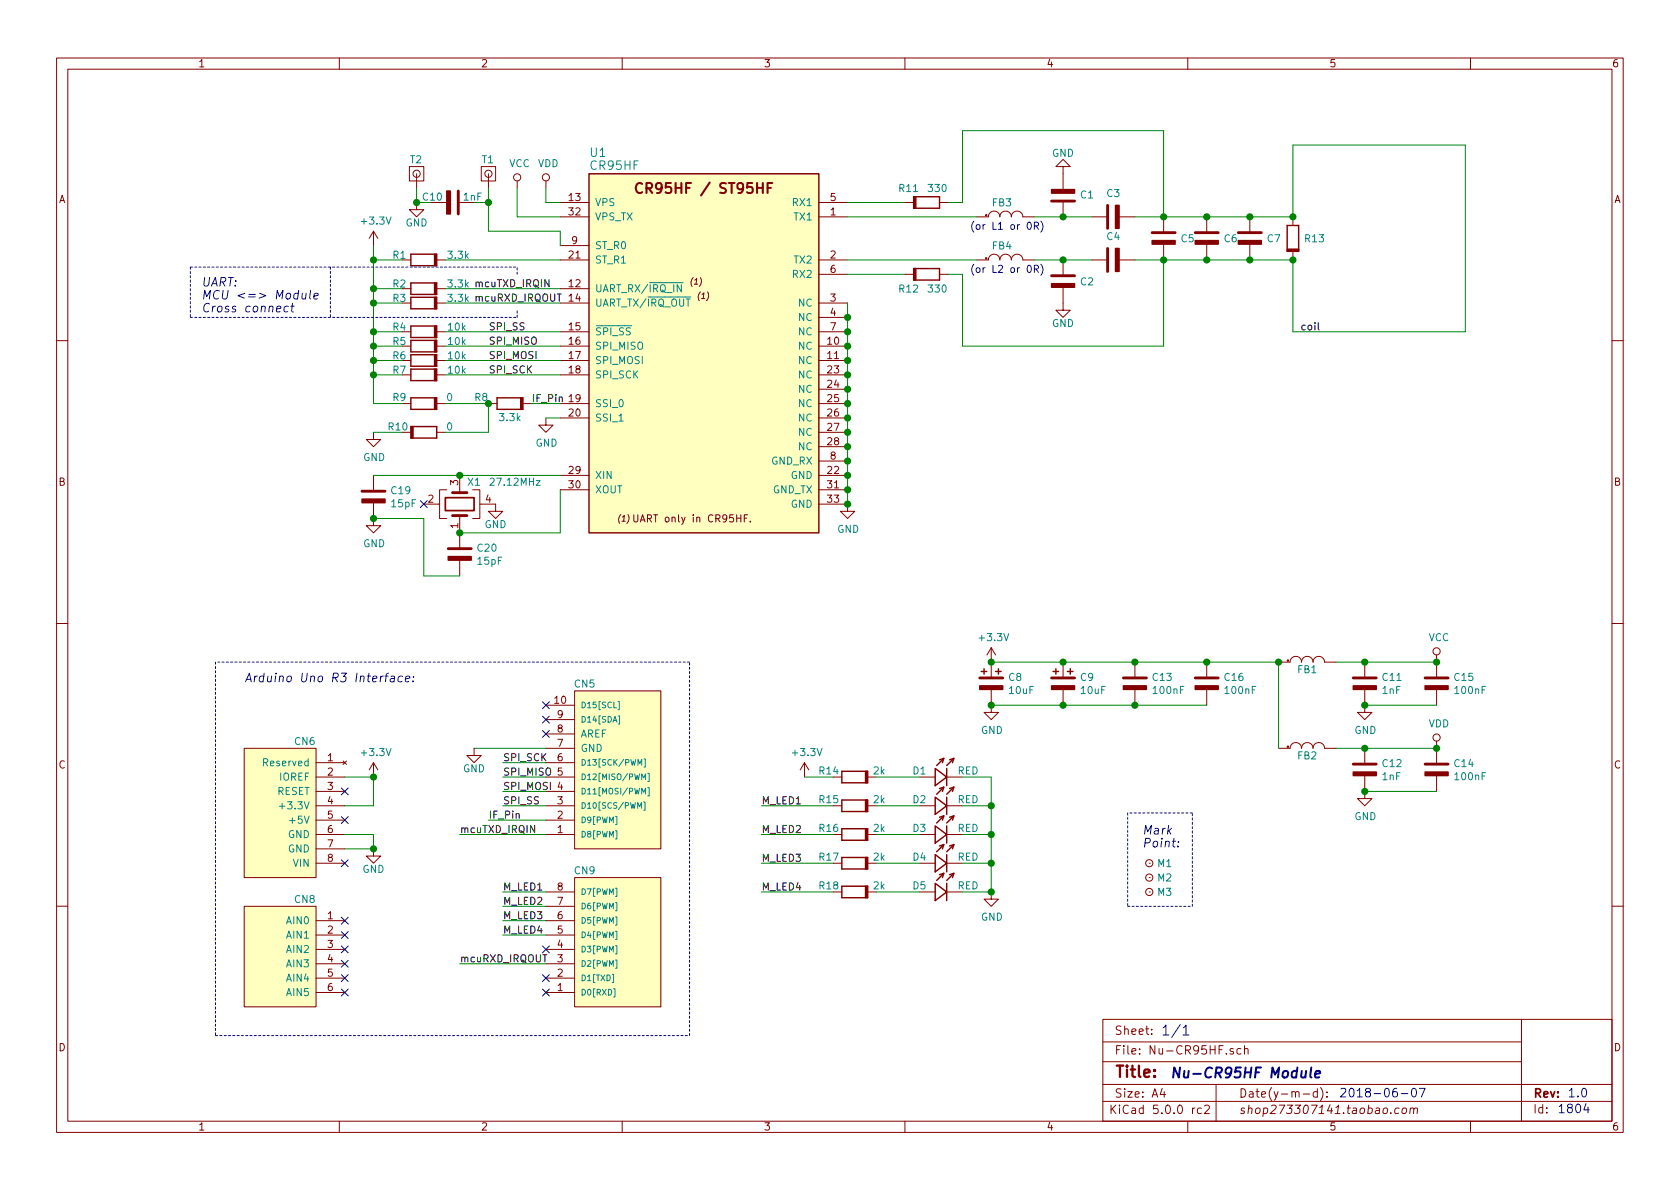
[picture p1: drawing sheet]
<svg xmlns="http://www.w3.org/2000/svg" width="297mm" height="210mm" viewBox="0 0 297 210" stroke-linecap="round" stroke-linejoin="round" font-family="sans-serif">
<g fill="none" stroke="#840000" stroke-width=".18">
<path d="M10 10.3h277v189.9h-277zM12 12.2h273v186.1h-273zM60 10.3v1.9M110 10.3v1.9M160 10.3v1.9M210 10.3v1.9M260 10.3v1.9M72.4 29.5h2.5v2.5h-2.5zM73.7 35.8v1.3h1.2l-1.2 1.2-1.3-1.2h1.3M73.7 30.7v2.6M76.2 35.8h2.8M81 35.8h2.8"/>
<path d="M85.1 29.5h2.5v2.5h-2.5zM86.4 30.7v2.6M91.4 32v1.3M96.5 32v1.3M99.1 38.3h5M99.1 35.8h5M144.8 38.3h5.1M144.8 35.8h5.1M160 35.8h1.5M166.1 35.8h1.5M172.7 38.3h2.1a1.02 1.02 0 0 1 1-1 1.02 1.02 0 0 1 1 1 1.02 1.02 0 0 1 1-1 1.02 1.02 0 0 1 1 1 1.02 1.02 0 0 1 1-1 1.02 1.02 0 0 1 1 1h2.1M188 29.5h1.2l-1.2-1.3-1.3 1.3h1.3v4"/>
<path d="M188 35.6v2.7M193 38.3h2.8M197.9 38.3h2.8M205.7 38.3v2.8M213.4 38.3v2.8M221 38.3v2.8M228.6 38.3v1.6M66 40.9v2.5M66 40.9l-.7 1.3M66 40.9l.8 1.3M71.1 51h1.5M71.1 53.6h1.5"/>
<path d="M71.1 58.7h1.5M71.1 46h1.5M77.2 51h1.5M77.2 53.6h1.5M77.2 58.7h1.5M77.2 46h1.5M99.1 51h5M99.1 53.6h5M99.1 58.7h5M99.1 46h5M99.1 43.4h5M137.2 54.9h.1"/>
<path d="M144.8 53.6h5.1M144.8 58.7h5.1M144.8 46h5.1M144.8 56.1h5.1M144.8 48.5h5.1M160 48.5h1.5M166.1 48.5h1.5M172.7 46h2.1a1.02 1.02 0 0 1 1-1 1.02 1.02 0 0 1 1 1 1.02 1.02 0 0 1 1-1 1.02 1.02 0 0 1 1 1 1.02 1.02 0 0 1 1-1 1.02 1.02 0 0 1 1 1h2.1M188 50.8v4.1h1.2l-1.2 1.2-1.3-1.2h1.3M188 46v2.8M193 46h2.8M197.9 46h2.8"/>
<path d="M205.7 43.2v2.8M213.4 43.2v2.8M221 43.2v2.8M228.6 44.4v1.6M10 60.2h2M66 76.4v1.3h1.3l-1.3 1.3-1.2-1.3h1.2M71.1 61.2h1.5M71.1 63.7h1.5M71.1 66.3h1.5M71.1 71.4h1.5M71.1 76.4h1.5M77.2 61.2h1.5"/>
<path d="M77.2 63.7h1.5M77.2 66.3h1.5M77.2 71.4h1.5M77.2 76.4h1.5M86.4 71.4h1.5M92.5 71.4h1.5M96.5 73.9v1.3h1.3l-1.3 1.2-1.3-1.2h1.3M99.1 61.2h5M99.1 63.7h5M99.1 66.3h5M99.1 71.4h5M99.1 73.9h5"/>
<path d="M144.8 61.2h5.1M144.8 63.7h5.1M144.8 66.3h5.1M144.8 71.4h5.1M144.8 73.9h5.1M144.8 68.8h5.1M144.8 76.4h5.1M144.8 79h5.1M285 60.2h2M66 88.9v4.1h1.3l-1.3 1.2-1.2-1.2h1.2M66 84.1v2.8M74.9 89.1h2.8"/>
<path d="M79 86.6h-1.3v5.1h1.3M81.3 84.1v3M81.3 91.2v5.8M81.3 99.1v2.7M83.6 86.6h1.2v5.1h-1.2M84.8 89.1h2.8v1.3h1.3l-1.3 1.3-1.2-1.3h1.2M99.1 84.1h5M99.1 86.6h5M112.1 91v1.1l.2 .2h.2l.3-.2v-1.1M131.6 91.6h.4M132.2 91h-.6v1.3M132.7 92.2v.1"/>
<path d="M144.8 89.1h5.1v1.3h1.2l-1.2 1.3-1.3-1.3h1.3M144.8 84.1h5.1M144.8 86.6h5.1M144.8 81.5h5.1M10 110.3h2M175.3 114.5l-.8 1.3M175.3 114.5v5.4M175.3 114.5l.7 1.3M188 117.1v2.8M200.7 117.1v2.8M213.4 117.1v2.8M226.1 117.1h2a1.02 1.02 0 0 1 1-1 1.02 1.02 0 0 1 1 1 1.02 1.02 0 0 1 1-1 1.02 1.02 0 0 1 1.1 1 1.02 1.02 0 0 1 1-1 1.02 1.02 0 0 1 1 1h2"/>
<path d="M241.3 117.1v2.8M254 115.8v4.1M285 110.3h2M43.2 132.3h12.7v22.9h-12.7zM55.9 137.4h5.1M55.9 134.9h5.1M55.9 139.9h5.1M60.7 134.6l.6 .6M61.3 134.6l-.6 .6M66 134.9v2.5M66 134.9l-.7 1.2M66 134.9l.8 1.2"/>
<path d="M83.8 132.3v1.3h1.3l-1.3 1.3-1.3-1.3h1.3M96.5 132.3h5.1M96.5 137.4h5.1M96.5 134.9h5.1M96.5 139.9h5.1M96.5 124.7h5.1M96.5 129.8h5.1M96.5 127.2h5.1M101.6 122.2h15.2v27.9h-15.2zM142.2 134.9l-.7 1.2M142.2 134.9v2.5M142.2 134.9l.8 1.2"/>
<path d="M147.3 137.4h1.5M153.4 137.4h1.5M162.6 137.4h2.8M167.4 137.4h2.8M175.3 121.9v4.1h1.2l-1.2 1.2-1.3-1.2h1.3M188 121.9v2.8M200.7 121.9v2.8M213.4 121.9v2.8M226.1 132.3h2a1.02 1.02 0 0 1 1-1 1.02 1.02 0 0 1 1 1 1.02 1.02 0 0 1 1-1 1.02 1.02 0 0 1 1.1 1 1.02 1.02 0 0 1 1-1 1.02 1.02 0 0 1 1 1h2M241.3 121.9v4.1h1.3l-1.3 1.2-1.3-1.2h1.3M241.3 137.2v4h1.3l-1.3 1.3-1.3-1.3h1.3M241.3 132.3v2.8"/>
<path d="M254 121.9v2.8M254 131.1v4M254 137.2v2.7M55.9 142.5h5.1M55.9 145h5.1M55.9 147.6h5.1M55.9 150.1h5.1M55.9 152.6h5.1M66 150.1v1.3h1.3l-1.3 1.2-1.2-1.2h1.2M96.5 142.5h5.1M96.5 145h5.1M96.5 147.6h5.1"/>
<path d="M96.5 157.7h5.1M101.6 155.2h15.2v22.8h-15.2zM147.3 142.5h1.5M147.3 147.6h1.5M147.3 152.6h1.5M147.3 157.7h1.5M153.4 142.5h1.5M153.4 147.6h1.5M153.4 152.6h1.5M153.4 157.7h1.5M162.6 142.5h2.8M162.6 147.6h2.8"/>
<path d="M162.6 152.6h2.8M162.6 157.7h2.8M167.4 142.5h2.8M167.4 147.6h2.8M167.4 152.6h2.8M167.4 157.7h2.8M175.3 157.7v1.3h1.2l-1.2 1.3-1.3-1.3h1.3M203.2 152.6h.1M203.2 155.2h.1M203.2 157.7h.1M10 160.2h2M43.2 160.3h12.7v17.7h-12.7z"/>
<path d="M55.9 175.5h5.1M55.9 173h5.1M55.9 170.4h5.1M55.9 167.9h5.1M55.9 165.3h5.1M55.9 162.8h5.1M96.5 175.5h5.1M96.5 173h5.1M96.5 170.4h5.1M96.5 167.9h5.1M96.5 165.3h5.1M96.5 162.8h5.1"/>
<path d="M96.5 160.3h5.1M285 160.2h2M60 198.3v1.9M110 198.3v1.9M160 198.3v1.9M195 180.3h90v18h-90zM195 194.8h90M195 191.8h90M195 187.8h74M195 184.2h74M203.6 182.8v.1M203.6 182v.1"/>
<path d="M205.5 192.5l-.4 1h1M205.8 193v1M210 198.3v1.9M211.3 195.9l-.5 .3M212.4 196l-.4-.1-.3 .3 .1 .6h.6M213 195.6l.2-.2h.4l.2 .5-.9 1h.9M215 191.8v6.5M218.1 185.5l-.4-.1-.2 .2 .1 .2 .5 .2v.3h-.6M219.4 185.5l-.4-.1-.3 .3 .1 .6h.6M220 185.5l.3-.1 .3 .1 .1 .9M220 184.9v1.5M230.4 193.5h1.1"/>
<path d="M232.9 193.1l-.4-.1-.3 .3 .1 .6 .2 .1 .4-.1M232.9 192.5v1.5M233.5 192.3a1.71 1.71 0 0 1 0 2.3M234.6 193.9v.1M234.6 193.1v.1M247.4 196l-.4-.1-.4 .3v.6l.2 .1 .5-.1M248 196.1l.2-.2 .4 .2 .1 .1-.1 .6-.3 .1-.4-.1v-.2zM249.4 196.1l.2-.2 .3 .1v.9M249.4 195.9l-.1 1M250 196.1a.36 .36 0 0 1 .3-.2 .36 .36 0 0 1 .3 .2l-.1 .8M260 198.3v1.9M269 180.3v18"/>
<circle cx="73.7" cy="30.7" r=".63"/>
<circle cx="86.4" cy="30.7" r=".63"/>
<circle cx="91.4" cy="31.4" r=".63"/>
<circle cx="96.5" cy="31.4" r=".63"/>
<circle cx="254" cy="115.2" r=".63"/>
<circle cx="254" cy="130.4" r=".63"/>
<circle cx="203.2" cy="152.6" r=".63"/>
<circle cx="203.2" cy="155.2" r=".63"/>
<circle cx="203.2" cy="157.7" r=".63"/>
</g>
<g fill="none" stroke="#0000bf" stroke-width=".18">
<path d="M181.7 39.4l.2-.1a.67 .67 0 0 1 .5 .6 .67 .67 0 0 1-.5 .7l-.3-.5zM182.9 39.9h.6l.1-.2-.1-.3-.1-.1h-.5v1.3M183.2 39.9l.4 .7M184 39.1a1.4 1.4 0 0 1 0 1.9M51 54.2l-.4-.1-.4 .3 .1 .7h.6M51.4 54.1h.6M51.7 53.6l-.1 1.3v.2l.3 .1M53.5 51.9l-.1 .9 .4 .1 .2-.2M54.1 51.9l-.1 1M54.9 51.4l-.2 1.2 .2 .3M55.5 52.4l.8-.2-.1-.3h-.6l-.1 .7 .2 .3 .4-.1M181.7 47l.2-.1a.67 .67 0 0 1 .5 .6 .67 .67 0 0 1-.5 .7l-.3-.5z"/>
<path d="M182.9 47.6l.6-.1 .1-.2-.1-.3-.1-.1h-.5v1.3M183.2 47.6l.4 .6M184 46.7a1.4 1.4 0 0 1 0 2M68 119.6h.6M68.7 119l-.4 .2-.2 1.4M69.1 119.6h.6v1M69.7 119.9l-.5 .1a.3 .3 0 0 0-.2 .2 .3 .3 0 0 0 .2 .4l.5-.1M71.2 119.6h-.5l-.3 .2v.6l.2 .2 .5-.1M73.1 119.6v.2M71.7 120.1l.7-.2v-.3h-.6l-.1 .7 .2 .3 .4-.1M73 120.4v.2M208.3 149.6v.2"/>
<path d="M208.4 148.8v.2M209.2 181.8l.5-.6v1.8M209.2 183h1M247.8 193.4h1.1M249.7 192.6l.2-.1a.82 .82 0 0 1 .6 .6 .82 .82 0 0 1-.3 .8l-.1 .1a.84 .84 0 0 1-.4-1.4zM251 192.5h1l-.7 1.5M280.4 195.2l-.4 1.1h1M280.8 195.8v1"/>
</g>
<path d="M230.2 189.4l-.1 1.1h.4l.3-.1M230.9 189.4l-.1 1.1M231.9 188.8l-.3 1.5 .3 .2M232.5 190l.9-.2v-.3l-.5-.1-.3 .2v.9h.6" fill="none" stroke="#0000bf" stroke-width=".36"/>
<g fill="#ffffbf" stroke="#ffffbf" stroke-width=".18">
<path d="M104.1 30.7h40.7v63.5h-40.7z"/>
<path d="M43.2 132.3h12.7v22.9h-12.7z"/>
<path d="M101.6 122.2h15.2v27.9h-15.2z"/>
<path d="M101.6 155.2h15.2v22.8h-15.2z"/>
<path d="M43.2 160.3h12.7v17.7h-12.7z"/>
</g>
<g fill="none" stroke="#840000" stroke-width=".25">
<path d="M104.1 30.7h40.7v63.5h-40.7zM161.5 34.8h4.6v2h-4.6M77.2 45h-4.6v2h4.6M77.2 50h-4.6v2.1h4.6M77.2 52.6h-4.6v2h4.6M77.2 57.7h-4.6v2h4.6M161.5 47.5h4.6v2h-4.6M227.6 44.4v-4.5h2v4.5M72.6 75.4h4.6v2.1h-4.6M77.2 60.2h-4.6v2h4.6M77.2 62.7h-4.6v2.1h4.6M77.2 65.3h-4.6v2h4.6"/>
<path d="M77.2 70.4h-4.6v2h4.6M92.5 70.4h-4.6v2h4.6M153.4 136.4h-4.6v2h4.6M165.4 135.9l2 1.5-2 1.5zM166.1 134.4l.8-.3-.3 .8M166.1 139.4l.8-.2-.3 .7M166.9 134.1l-1.3 1.3M166.9 139.2l-1.3 1.3M167.4 135.9v3M167.9 134.4l.8-.3-.3 .8M167.9 139.4l.8-.2-.3 .7M168.7 134.1l-1.3 1.3"/>
<path d="M168.7 139.2l-1.3 1.3M153.4 141.5h-4.6v2h4.6M153.4 146.6h-4.6v2h4.6M153.4 151.6h-4.6v2.1h4.6M153.4 156.7h-4.6v2h4.6M165.4 141l2 1.5-2 1.5zM165.4 146l2 1.6-2 1.5zM165.4 151.1l2 1.5-2 1.6zM165.4 156.2l2 1.5-2 1.6zM166.1 144.5l.8-.2-.3 .7M166.1 149.6l.8-.3-.3 .8M166.1 154.7l.8-.3-.3 .8"/>
<path d="M166.9 144.3l-1.3 1.2M166.9 149.3l-1.3 1.3M166.9 154.4l-1.3 1.3M167.4 141v3M167.4 146v3.1M167.4 151.1v3.1M167.4 156.2v3.1M167.9 144.5l.8-.2-.3 .7M167.9 149.6l.8-.3-.3 .8M167.9 154.7l.8-.3-.3 .8M168.7 144.3l-1.3 1.2M168.7 149.3l-1.3 1.3"/>
<path d="M168.7 154.4l-1.3 1.3"/>
</g>
<path d="M113.5 32.5a.73 .73 0 0 0-.8 0 .73 .73 0 0 0-.3 .9 .69 .69 0 0 0 .4 .7 .69 .69 0 0 0 .7-.1M135.7 33.2h.6M136.6 32.4h-.9v1.7" fill="none" stroke="#840000" stroke-width=".36"/>
<g fill="none" stroke="#008484" stroke-width=".18">
<path d="M119.4 50h1.4M120.5 50.3v1.3l-.8-1.3v1.3M109.3 124h.2v1.5h-.2M109.3 126.6h.3v1.4h-.3M112.8 135.3v-1l.3 .7 .4-.7v1M113.5 137.9v-1.1l.3 .8 .3-.8v1.1M113.9 134.2h.2v1.5h-.2M114.5 139.3h.3v1.4h-.3M114.5 136.7h.3v1.5h-.3M49.4 142.6h1M112.8 142.9v-1l.3 .7 .3-.7v1M113.5 140.4v-1l.3 .7 .3-.7v1"/>
<path d="M113.8 141.8h.2v1.5h-.2M108.3 172.3h.2v1.5h-.2M108.5 174.8h.2v1.5h-.2"/>
</g>
<g fill="#840000" stroke="#840000" stroke-width=".25">
<path d="M76.8 45h.4v2h-.4z"/>
<path d="M76.8 50h.4v2.1h-.4z"/>
<path d="M76.8 52.6h.4v2h-.4z"/>
<path d="M92.1 70.4h.4v2h-.4z"/>
<path d="M76.8 57.7h.4v2h-.4z"/>
<path d="M76.8 60.2h.4v2h-.4z"/>
<path d="M76.8 62.7h.4v2.1h-.4z"/>
<path d="M76.8 65.3h.4v2h-.4z"/>
<path d="M76.8 70.4h.4v2h-.4z"/>
<path d="M72.6 75.4h.4v2.1h-.4z"/>
<path d="M173.2 121.3h4.1v.6h-4.1z"/>
<path d="M185.9 121.3h4.1v.6h-4.1z"/>
<path d="M185.9 33.5h4.1v.7h-4.1z"/>
<path d="M185.9 50.2h4.1v.6h-4.1z"/>
<path d="M197.2 36.3h.7v4.1h-.7z"/>
<path d="M197.2 43.9h.7v4.1h-.7z"/>
<path d="M203.7 42.5h4.1v.7h-4.1z"/>
<path d="M211.3 42.5h4.1v.7h-4.1z"/>
<path d="M218.9 42.5h4.1v.7h-4.1z"/>
<path d="M79 33.8h.6v4h-.6z"/>
<path d="M239.3 121.3h4v.6h-4z"/>
<path d="M239.3 136.5h4v.7h-4z"/>
<path d="M198.6 121.3h4.1v.6h-4.1z"/>
<path d="M252 136.5h4v.7h-4z"/>
<path d="M252 121.3h4v.6h-4z"/>
<path d="M211.3 121.3h4.1v.6h-4.1z"/>
<path d="M64 88.3h4.1v.6h-4.1z"/>
<path d="M79.2 98.4h4.1v.7h-4.1z"/>
<path d="M161.5 34.8h.4v2h-.4z"/>
<path d="M161.5 47.5h.4v2h-.4z"/>
<path d="M227.6 44.1h2v.3h-2z"/>
<path d="M153 136.4h.4v2h-.4z"/>
<path d="M153 141.5h.4v2h-.4z"/>
<path d="M153 146.6h.4v2h-.4z"/>
<path d="M153 151.6h.4v2.1h-.4z"/>
<path d="M153 156.7h.4v2h-.4z"/>
</g>
<g fill="none" stroke="#008400" stroke-width=".18">
<path d="M73.7 33.3v2.5h2.5M83.8 35.8h2.6M86.4 33.3v7.6h12.7v2.5M91.4 33.3v5h7.7M96.5 33.3v2.5h2.6M149.9 35.8h10.1M149.9 38.3h22.8M167.6 35.8h2.6v-12.7h35.5v15.2M182.9 38.3h10.1M200.7 38.3h27.9v-12.7h30.5v33.1h-30.5v-12.7h-27.9M66 51h5.1M66 53.6h5.1"/>
<path d="M66 58.7h5.1M66 43.4v28h5.1M66 46h5.1M78.7 51h20.4M78.7 53.6h20.4M78.7 58.7h20.4M78.7 46h20.4M149.9 53.6v35.5M149.9 48.5h10.1M149.9 46h22.8M182.9 46h10.1M205.7 46v15.2h-35.5v-12.7h-2.6"/>
<path d="M66 61.2h5.1M66 63.7h5.1M66 66.3h5.1M66 76.4h5.1M78.7 61.2h20.4M78.7 63.7h20.4M78.7 66.3h20.4M78.7 71.4h7.7v5h-7.7M94 71.4h5.1M96.5 73.9h2.6M66 84.1h33.1M66 91.7h8.9v10.1h6.4"/>
<path d="M99.1 86.6v7.6h-17.8M175.3 117.1h50.8v15.2M236.2 117.1h17.8M61 137.4h5v5.1h-5M83.8 132.3h12.7M88.9 139.9h7.6M88.9 137.4h7.6M88.9 134.9h7.6M142.2 137.4h5.1M154.9 137.4h7.7M170.2 137.4h5.1v20.3h-5.1M175.3 124.7h38.1"/>
<path d="M236.2 132.3h17.8M241.3 124.7h12.7M241.3 139.9h12.7M61 147.6h5v2.5h-5M81.3 147.6h15.2M86.4 145h10.1M88.9 157.7h7.6M88.9 142.5h7.6M134.6 157.7h12.7M134.6 147.6h12.7M134.6 142.5h12.7M134.6 152.6h12.7"/>
<path d="M154.9 157.7h7.7M154.9 147.6h7.7M154.9 142.5h7.7M154.9 152.6h7.7M170.2 147.6h5.1M170.2 142.5h5.1M170.2 152.6h5.1M81.3 170.4h15.2M88.9 160.3h7.6M88.9 162.8h7.6M88.9 165.3h7.6"/>
</g>
<g fill="#008400" stroke="#008400" stroke-width=".25">
<circle cx="86.4" cy="71.4" r=".51"/>
<circle cx="66" cy="51" r=".51"/>
<circle cx="66" cy="53.6" r=".51"/>
<circle cx="66" cy="58.7" r=".51"/>
<circle cx="66" cy="61.2" r=".51"/>
<circle cx="66" cy="63.7" r=".51"/>
<circle cx="66" cy="66.3" r=".51"/>
<circle cx="149.9" cy="56.1" r=".51"/>
<circle cx="149.9" cy="58.7" r=".51"/>
<circle cx="149.9" cy="61.2" r=".51"/>
<circle cx="149.9" cy="63.7" r=".51"/>
<circle cx="149.9" cy="66.3" r=".51"/>
<circle cx="149.9" cy="68.8" r=".51"/>
<circle cx="149.9" cy="71.4" r=".51"/>
<circle cx="149.9" cy="73.9" r=".51"/>
<circle cx="149.9" cy="76.4" r=".51"/>
<circle cx="149.9" cy="81.5" r=".51"/>
<circle cx="149.9" cy="84.1" r=".51"/>
<circle cx="149.9" cy="86.6" r=".51"/>
<circle cx="149.9" cy="89.1" r=".51"/>
<circle cx="175.3" cy="117.1" r=".51"/>
<circle cx="188" cy="117.1" r=".51"/>
<circle cx="200.7" cy="117.1" r=".51"/>
<circle cx="200.7" cy="124.7" r=".51"/>
<circle cx="188" cy="124.7" r=".51"/>
<circle cx="81.3" cy="84.1" r=".51"/>
<circle cx="81.3" cy="94.2" r=".51"/>
<circle cx="66" cy="91.7" r=".51"/>
<circle cx="226.1" cy="117.1" r=".51"/>
<circle cx="241.3" cy="124.7" r=".51"/>
<circle cx="241.3" cy="139.9" r=".51"/>
<circle cx="254" cy="117.1" r=".51"/>
<circle cx="254" cy="132.3" r=".51"/>
<circle cx="241.3" cy="117.1" r=".51"/>
<circle cx="241.3" cy="132.3" r=".51"/>
<circle cx="149.9" cy="79" r=".51"/>
<circle cx="188" cy="38.3" r=".51"/>
<circle cx="188" cy="46" r=".51"/>
<circle cx="205.7" cy="38.3" r=".51"/>
<circle cx="205.7" cy="46" r=".51"/>
<circle cx="213.4" cy="38.3" r=".51"/>
<circle cx="213.4" cy="46" r=".51"/>
<circle cx="221" cy="38.3" r=".51"/>
<circle cx="221" cy="46" r=".51"/>
<circle cx="228.6" cy="38.3" r=".51"/>
<circle cx="228.6" cy="46" r=".51"/>
<circle cx="66" cy="46" r=".51"/>
<circle cx="66" cy="150.1" r=".51"/>
<circle cx="66" cy="137.4" r=".51"/>
<circle cx="175.3" cy="157.7" r=".51"/>
<circle cx="175.3" cy="152.6" r=".51"/>
<circle cx="175.3" cy="147.6" r=".51"/>
<circle cx="175.3" cy="142.5" r=".51"/>
<circle cx="175.3" cy="124.7" r=".51"/>
<circle cx="213.4" cy="117.1" r=".51"/>
<circle cx="73.7" cy="35.8" r=".51"/>
<circle cx="86.4" cy="35.8" r=".51"/>
</g>
<g fill="none" stroke="#840000" stroke-width=".51">
<path d="M81 33.8v4M185.9 35.6h4.1M195.8 36.3v4.1M185.9 48.8h4.1M195.8 43.9v4.1M203.7 41.1h4.1M211.3 41.1h4.1M218.9 41.1h4.1M64 86.9h4.1M79.2 97h4.1M80 91.2h2.5M80 87.1h2.5"/>
<path d="M173.2 119.9h4.1M185.9 119.9h4.1M198.6 119.9h4.1M211.3 119.9h4.1M239.3 119.9h4M252 119.9h4M239.3 135.1h4M252 135.1h4"/>
</g>
<path d="M78.7 88h5.1v2.3h-5.1z" fill="none" stroke="#840000" stroke-width=".3"/>
<g fill="none" stroke="#000084" stroke-width=".18">
<path d="M74.3 88.5l1.2 1.3M75.5 88.5l-1.2 1.3M60.4 139.3l1.2 1.3M61.6 139.3l-1.2 1.3M95.9 124.1l1.2 1.2M95.9 126.6l1.2 1.3M95.9 129.2l1.2 1.2M97.1 129.2l-1.2 1.2M97.1 124.1l-1.2 1.2M97.1 126.6l-1.2 1.3M60.4 152l1.2 1.3M60.4 144.4l1.2 1.2"/>
<path d="M61.6 152l-1.2 1.3M61.6 144.4l-1.2 1.2M60.4 162.2l1.2 1.2M60.4 164.7l1.2 1.3M60.4 167.3l1.2 1.2M60.4 169.8l1.2 1.2M60.4 172.4l1.2 1.2M60.4 174.9l1.2 1.2M61.6 162.2l-1.2 1.2M61.6 164.7l-1.2 1.3M61.6 167.3l-1.2 1.2M61.6 169.8l-1.2 1.2"/>
<path d="M61.6 172.4l-1.2 1.2M61.6 174.9l-1.2 1.2M95.9 174.9l1.2 1.2M95.9 172.4l1.2 1.2M95.9 167.3l1.2 1.2M97.1 174.9l-1.2 1.2M97.1 172.4l-1.2 1.2M97.1 167.3l-1.2 1.2"/>
</g>
<g fill="#840000" stroke="#840000" stroke-width=".18">
<circle cx="227.7" cy="116.8" r=".13"/>
<circle cx="227.7" cy="132" r=".13"/>
<circle cx="174.4" cy="38.1" r=".13"/>
<circle cx="174.4" cy="45.7" r=".13"/>
</g>
<path d="M233.1 57.1v1.1l.1 .1" fill="none" stroke="#000" stroke-width=".18"/>
<g fill="none" stroke="#0000bf" stroke-width=".18" stroke-dasharray=".4 .4">
<path d="M33.7 47.2v8.9M33.7 47.2h57.7M33.7 56.1h57.7M58.4 47.2v8.9M91.4 48.5v-1.3M91.4 56.1v-1.2M38.1 117.1v66M121.9 117.1h-83.8M199.4 143.8v16.5M210.8 143.8h-11.4M199.4 160.3h11.4M210.8 160.3v-16.5"/>
<path d="M38.1 183.1h83.8M121.9 183.1v-66"/>
</g>
<text font-size="2.8" fill="#840000" x="197" y="190.5">Title:</text>
<text font-size="2.5" fill="#840000" x="114" y="34.2">CR95HF / ST95HF</text>
<g font-size="2.5" fill="#0000bf">
<text x="205.2" y="183.1">1/1</text>
<text x="206.8" y="190.6">Nu-CR95HF Module</text>
</g>
<g font-size="2.1" fill="#008484">
<text x="104.4" y="27.8">U1</text>
<text x="104.5" y="30">CR95HF</text>
</g>
<g font-size="2.1" fill="#0000bf">
<text x="35.6" y="50.7">UART:</text>
<text x="35.6" y="53">MCU &lt;=&gt; Module</text>
<text x="35.6" y="55.2">Cross connect</text>
<text x="43.2" y="120.6">Arduino Uno R3 Interface:</text>
<text x="201.9" y="147.6">Mark</text>
<text x="201.9" y="149.9">Point:</text>
<text x="236.7" y="194.1">2018-06-07</text>
<text x="275.3" y="196.8">1804</text>
<text x="277.1" y="194.1">1.0</text>
</g>
<g font-size="2.1" fill="#840000">
<text x="197" y="183">Sheet:</text>
<text x="197" y="186.5">File: Nu-CR95HF.sch</text>
<text x="196" y="197">KiCad 5.0.0 rc2</text>
<text x="197" y="194.1">Size: A4</text>
<text x="219" y="194.1">Date(y-m-d):</text>
<text x="219" y="197">shop273307141.taobao.com</text>
<text x="271" y="194.1">Rev:</text>
<text x="271" y="196.9">Id:</text>
</g>
<g font-size="1.8" fill="#840000">
<text x="35" y="11.9">1</text>
<text x="85" y="11.9">2</text>
<text x="135" y="11.9">3</text>
<text x="185" y="11.9">4</text>
<text x="235" y="11.9">5</text>
<text x="285" y="11.9">6</text>
<text x="10.4" y="35.9">A</text>
<text x="100.6" y="35.6">13</text>
<text x="146.8" y="35.6">5</text>
<text x="285.4" y="35.9">A</text>
<text x="100.6" y="38.1">32</text>
<text x="146.8" y="38.1">1</text>
<text x="100.6" y="45.7">21</text>
<text x="101.1" y="43.2">9</text>
<text x="146.8" y="45.7">2</text>
<text x="100.6" y="50.8">12</text>
<text x="100.6" y="53.3">14</text>
<text x="146.8" y="53.3">3</text>
<text x="146.8" y="48.3">6</text>
<text x="100.6" y="58.4">15</text>
<text x="146.8" y="55.9">4</text>
<text x="146.8" y="58.4">7</text>
<text x="100.6" y="61">16</text>
<text x="100.6" y="63.5">17</text>
<text x="146.4" y="61">10</text>
<text x="146.4" y="63.5">11</text>
<text x="100.6" y="66">18</text>
<text x="100.6" y="71.1">19</text>
<text x="146.4" y="66">23</text>
<text x="146.4" y="68.6">24</text>
<text x="146.4" y="71.1">25</text>
<text x="100.6" y="73.7">20</text>
<text x="146.4" y="73.7">26</text>
<text x="146.4" y="76.2">27</text>
<text x="100.6" y="83.8">29</text>
<text x="146.4" y="83.8">22</text>
<text x="146.4" y="78.7">28</text>
<text x="146.8" y="81.3">8</text>
<text x="10.4" y="85.9">B</text>
<text x="75.7" y="88.9">2</text>
<text x="81" y="85.8" transform="rotate(-90 81 85.8)">3</text>
<text x="85.9" y="88.9">4</text>
<text x="100.6" y="86.4">30</text>
<text x="146.4" y="86.4">31</text>
<text x="146.4" y="88.9">33</text>
<text x="285.4" y="85.9">B</text>
<text x="81" y="93.4" transform="rotate(-90 81 93.4)">1</text>
<text x="112.9" y="92.4">UART only in CR95HF.</text>
<text x="173.5" y="119.3">+</text>
<text x="176" y="119.3">+</text>
<text x="186.2" y="119.3">+</text>
<text x="188.7" y="119.3">+</text>
<text x="98.1" y="124.5">10</text>
<text x="98.6" y="129.5">8</text>
<text x="98.6" y="127">9</text>
<text x="10.4" y="135.9">C</text>
<text x="57.9" y="134.6">1</text>
<text x="57.9" y="137.2">2</text>
<text x="98.6" y="137.2">5</text>
<text x="98.6" y="134.6">6</text>
<text x="98.6" y="132.1">7</text>
<text x="285.4" y="135.9">C</text>
<text x="57.9" y="139.7">3</text>
<text x="57.9" y="142.2">4</text>
<text x="98.6" y="142.2">3</text>
<text x="98.6" y="139.7">4</text>
<text x="57.9" y="144.8">5</text>
<text x="57.9" y="147.3">6</text>
<text x="57.9" y="149.9">7</text>
<text x="98.6" y="147.3">1</text>
<text x="98.6" y="144.8">2</text>
<text x="57.9" y="152.4">8</text>
<text x="98.6" y="160">7</text>
<text x="98.6" y="157.5">8</text>
<text x="57.9" y="162.6">1</text>
<text x="57.9" y="165.1">2</text>
<text x="57.9" y="167.6">3</text>
<text x="98.6" y="167.6">4</text>
<text x="98.6" y="165.1">5</text>
<text x="98.6" y="162.6">6</text>
<text x="57.9" y="170.2">4</text>
<text x="57.9" y="172.7">5</text>
<text x="98.6" y="172.7">2</text>
<text x="98.6" y="170.2">3</text>
<text x="57.9" y="175.3">6</text>
<text x="98.6" y="175.3">1</text>
<text x="10.4" y="185.9">D</text>
<text x="285.4" y="185.9">D</text>
<text x="35" y="199.9">1</text>
<text x="85" y="199.9">2</text>
<text x="135" y="199.9">3</text>
<text x="185" y="199.9">4</text>
<text x="235" y="199.9">5</text>
<text x="285" y="199.9">6</text>
</g>
<g font-size="1.8" fill="#008484">
<text x="72.5" y="28.9">T2</text>
<text x="85.2" y="28.9">T1</text>
<text x="90" y="29.6">VCC</text>
<text x="95.1" y="29.6">VDD</text>
<text x="186" y="27.7">GND</text>
<text x="74.8" y="35.5">C10</text>
<text x="82" y="35.5">1nF</text>
<text x="159" y="34">R11</text>
<text x="164.3" y="34">330</text>
<text x="191.1" y="35.1">C1</text>
<text x="195.7" y="34.8">C3</text>
<text x="64.1" y="39.7">+3.3V</text>
<text x="71.7" y="40.1">GND</text>
<text x="105.2" y="36.4">VPS</text>
<text x="105.2" y="39">VPS_TX</text>
<text x="140.3" y="36.4">RX1</text>
<text x="140.5" y="39">TX1</text>
<text x="175.5" y="36.5">FB3</text>
<text x="69.5" y="45.8">R1</text>
<text x="79.3" y="45.8">3.3k</text>
<text x="105.2" y="46.6">ST_R1</text>
<text x="105.2" y="44.1">ST_R0</text>
<text x="140.5" y="46.6">TX2</text>
<text x="175.5" y="44.1">FB4</text>
<text x="195.7" y="42.5">C4</text>
<text x="208.9" y="42.8">C5</text>
<text x="216.5" y="42.8">C6</text>
<text x="224.1" y="42.8">C7</text>
<text x="230.8" y="42.8">R13</text>
<text x="69.5" y="50.8">R2</text>
<text x="69.5" y="53.4">R3</text>
<text x="105.2" y="51.7">UART_RX/IRQ_IN</text>
<text x="140.3" y="49.1">RX2</text>
<text x="159" y="51.7">R12</text>
<text x="164.3" y="51.7">330</text>
<text x="191.1" y="50.5">C2</text>
<text x="69.5" y="58.5">R4</text>
<text x="79.3" y="58.5">10k</text>
<text x="105.2" y="54.2">UART_TX/IRQ_OUT</text>
<text x="105.2" y="59.3">SPI_SS</text>
<text x="141.2" y="54.2">NC</text>
<text x="141.2" y="56.8">NC</text>
<text x="141.2" y="59.3">NC</text>
<text x="186" y="57.8">GND</text>
<text x="69.5" y="61">R5</text>
<text x="69.5" y="63.5">R6</text>
<text x="79.3" y="61">10k</text>
<text x="79.3" y="63.5">10k</text>
<text x="105.2" y="61.8">SPI_MISO</text>
<text x="105.2" y="64.4">SPI_MOSI</text>
<text x="141.2" y="61.8">NC</text>
<text x="141.2" y="64.4">NC</text>
<text x="69.5" y="66.1">R7</text>
<text x="69.5" y="70.9">R9</text>
<text x="79" y="70.9">0</text>
<text x="79.3" y="66.1">10k</text>
<text x="84" y="70.9">R8</text>
<text x="105.2" y="66.9">SPI_SCK</text>
<text x="141.2" y="66.9">NC</text>
<text x="141.2" y="69.5">NC</text>
<text x="68.7" y="76.1">R10</text>
<text x="79" y="76.1">0</text>
<text x="88.4" y="74.5">3.3k</text>
<text x="105.2" y="72">SSI_0</text>
<text x="105.2" y="74.5">SSI_1</text>
<text x="141.2" y="72">NC</text>
<text x="141.2" y="74.5">NC</text>
<text x="141.2" y="77.1">NC</text>
<text x="64.2" y="81.5">GND</text>
<text x="94.7" y="79">GND</text>
<text x="136.4" y="82.2">GND_RX</text>
<text x="141.2" y="79.6">NC</text>
<text x="69.2" y="87.4">C19</text>
<text x="69.3" y="89.7">15pF</text>
<text x="82.8" y="85.9">X1</text>
<text x="87" y="85.9">27.12MHz</text>
<text x="105.2" y="84.7">XIN</text>
<text x="105.2" y="87.2">XOUT</text>
<text x="136.6" y="87.2">GND_TX</text>
<text x="139.8" y="84.7">GND</text>
<text x="139.8" y="89.8">GND</text>
<text x="85.7" y="93.4">GND</text>
<text x="148" y="94.2">GND</text>
<text x="64.2" y="96.8">GND</text>
<text x="84.5" y="97.6">C20</text>
<text x="84.5" y="99.9">15pF</text>
<text x="173.3" y="113.4">+3.3V</text>
<text x="252.6" y="113.4">VCC</text>
<text x="229.5" y="119">FB1</text>
<text x="101.6" y="121.6">CN5</text>
<text x="178.4" y="120.4">C8</text>
<text x="178.5" y="122.7">10uF</text>
<text x="191.1" y="120.4">C9</text>
<text x="191.2" y="122.7">10uF</text>
<text x="203.9" y="120.4">C13</text>
<text x="204" y="122.7">100nF</text>
<text x="216.6" y="120.4">C16</text>
<text x="216.7" y="122.7">100nF</text>
<text x="244.4" y="122.7">1nF</text>
<text x="244.5" y="120.4">C11</text>
<text x="257.2" y="120.4">C15</text>
<text x="257.4" y="122.7">100nF</text>
<text x="52.1" y="131.7">CN6</text>
<text x="102.6" y="130.4">AREF</text>
<text x="173.4" y="129.8">GND</text>
<text x="239.5" y="129.8">GND</text>
<text x="252.6" y="128.6">VDD</text>
<text x="46.9" y="135.5">Reserved</text>
<text x="64.1" y="133.7">+3.3V</text>
<text x="81.9" y="136.6">GND</text>
<text x="102.6" y="133">GND</text>
<text x="140.3" y="133.7">+3.3V</text>
<text x="144.9" y="137">R14</text>
<text x="154.5" y="137">2k</text>
<text x="161.4" y="137">D1</text>
<text x="169.3" y="137">RED</text>
<text x="229.5" y="134.3">FB2</text>
<text x="244.4" y="138">1nF</text>
<text x="244.5" y="135.7">C12</text>
<text x="257.2" y="135.7">C14</text>
<text x="257.4" y="138">100nF</text>
<text x="49" y="140.6">RESET</text>
<text x="49.5" y="138">IOREF</text>
<text x="50.2" y="143.1">+3.3V</text>
<text x="144.9" y="142">R15</text>
<text x="154.5" y="142">2k</text>
<text x="161.4" y="142">D2</text>
<text x="169.3" y="142">RED</text>
<text x="50.9" y="148.2">GND</text>
<text x="51.7" y="145.7">+5V</text>
<text x="144.9" y="147.1">R16</text>
<text x="154.5" y="147.1">2k</text>
<text x="161.4" y="147.1">D3</text>
<text x="169.3" y="147.1">RED</text>
<text x="239.5" y="145">GND</text>
<text x="50.9" y="150.7">GND</text>
<text x="51.9" y="153.3">VIN</text>
<text x="64.1" y="154.4">GND</text>
<text x="101.6" y="154.6">CN9</text>
<text x="144.9" y="152.2">R17</text>
<text x="154.5" y="152.2">2k</text>
<text x="161.4" y="152.2">D4</text>
<text x="169.3" y="152.2">RED</text>
<text x="204.7" y="153.3">M1</text>
<text x="204.7" y="155.9">M2</text>
<text x="52.1" y="159.7">CN8</text>
<text x="144.9" y="157.3">R18</text>
<text x="154.5" y="157.3">2k</text>
<text x="161.4" y="157.3">D5</text>
<text x="169.3" y="157.3">RED</text>
<text x="204.7" y="158.4">M3</text>
<text x="50.8" y="163.4">AIN0</text>
<text x="50.8" y="166">AIN1</text>
<text x="173.4" y="162.8">GND</text>
<text x="50.8" y="168.5">AIN2</text>
<text x="50.8" y="171.1">AIN3</text>
<text x="50.8" y="173.6">AIN4</text>
<text x="50.8" y="176.1">AIN5</text>
</g>
<g font-size="1.8" fill="#0000bf">
<text x="171.4" y="40.6">(or L1 or 0R)</text>
<text x="171.4" y="48.3">(or L2 or 0R)</text>
</g>
<g font-size="1.8">
<text x="79.3" y="50.8">3.3k mcuTXD_IRQIN</text>
<text x="79.3" y="53.4">3.3k mcuRXD_IRQOUT</text>
<text x="86.4" y="58.4">SPI_SS</text>
<text x="229.9" y="58.4">coil</text>
<text x="86.4" y="61">SPI_MISO</text>
<text x="86.4" y="63.5">SPI_MOSI</text>
<text x="86.4" y="66">SPI_SCK</text>
<text x="94" y="71.1">IF_Pin</text>
<text x="88.9" y="137.2">SPI_MISO</text>
<text x="88.9" y="134.6">SPI_SCK</text>
<text x="88.9" y="142.2">SPI_SS</text>
<text x="88.9" y="139.7">SPI_MOSI</text>
<text x="134.6" y="142.2">M_LED1</text>
<text x="81.3" y="147.3">mcuTXD_IRQIN</text>
<text x="86.4" y="144.8">IF_Pin</text>
<text x="134.6" y="147.3">M_LED2</text>
<text x="134.6" y="152.4">M_LED3</text>
<text x="88.9" y="157.5">M_LED1</text>
<text x="88.9" y="160">M_LED2</text>
<text x="134.6" y="157.5">M_LED4</text>
<text x="88.9" y="162.6">M_LED3</text>
<text x="88.9" y="165.1">M_LED4</text>
<text x="81.3" y="170.2">mcuRXD_IRQOUT</text>
</g>
<g font-size="1.4" fill="#840000">
<text x="122.3" y="50.3">(1)</text>
<text x="123.6" y="52.9">(1)</text>
<text x="109.5" y="92.2">(1)</text>
</g>
<g font-size="1.4" fill="#008484">
<text x="102.6" y="125.2">D15[SCL]</text>
<text x="102.6" y="127.8">D14[SDA]</text>
<text x="102.6" y="137.9">D12[MISO/PWM]</text>
<text x="102.6" y="135.4">D13[SCK/PWM]</text>
<text x="102.6" y="143">D10[SCS/PWM]</text>
<text x="102.6" y="140.5">D11[MOSI/PWM]</text>
<text x="102.6" y="148.1">D8[PWM]</text>
<text x="102.6" y="145.5">D9[PWM]</text>
<text x="102.6" y="160.8">D6[PWM]</text>
<text x="102.6" y="158.2">D7[PWM]</text>
<text x="102.6" y="165.9">D4[PWM]</text>
<text x="102.6" y="163.3">D5[PWM]</text>
<text x="102.6" y="173.5">D1[TXD]</text>
<text x="102.6" y="170.9">D2[PWM]</text>
<text x="102.6" y="168.4">D3[PWM]</text>
<text x="102.6" y="176">D0[RXD]</text>
</g>
</svg>
